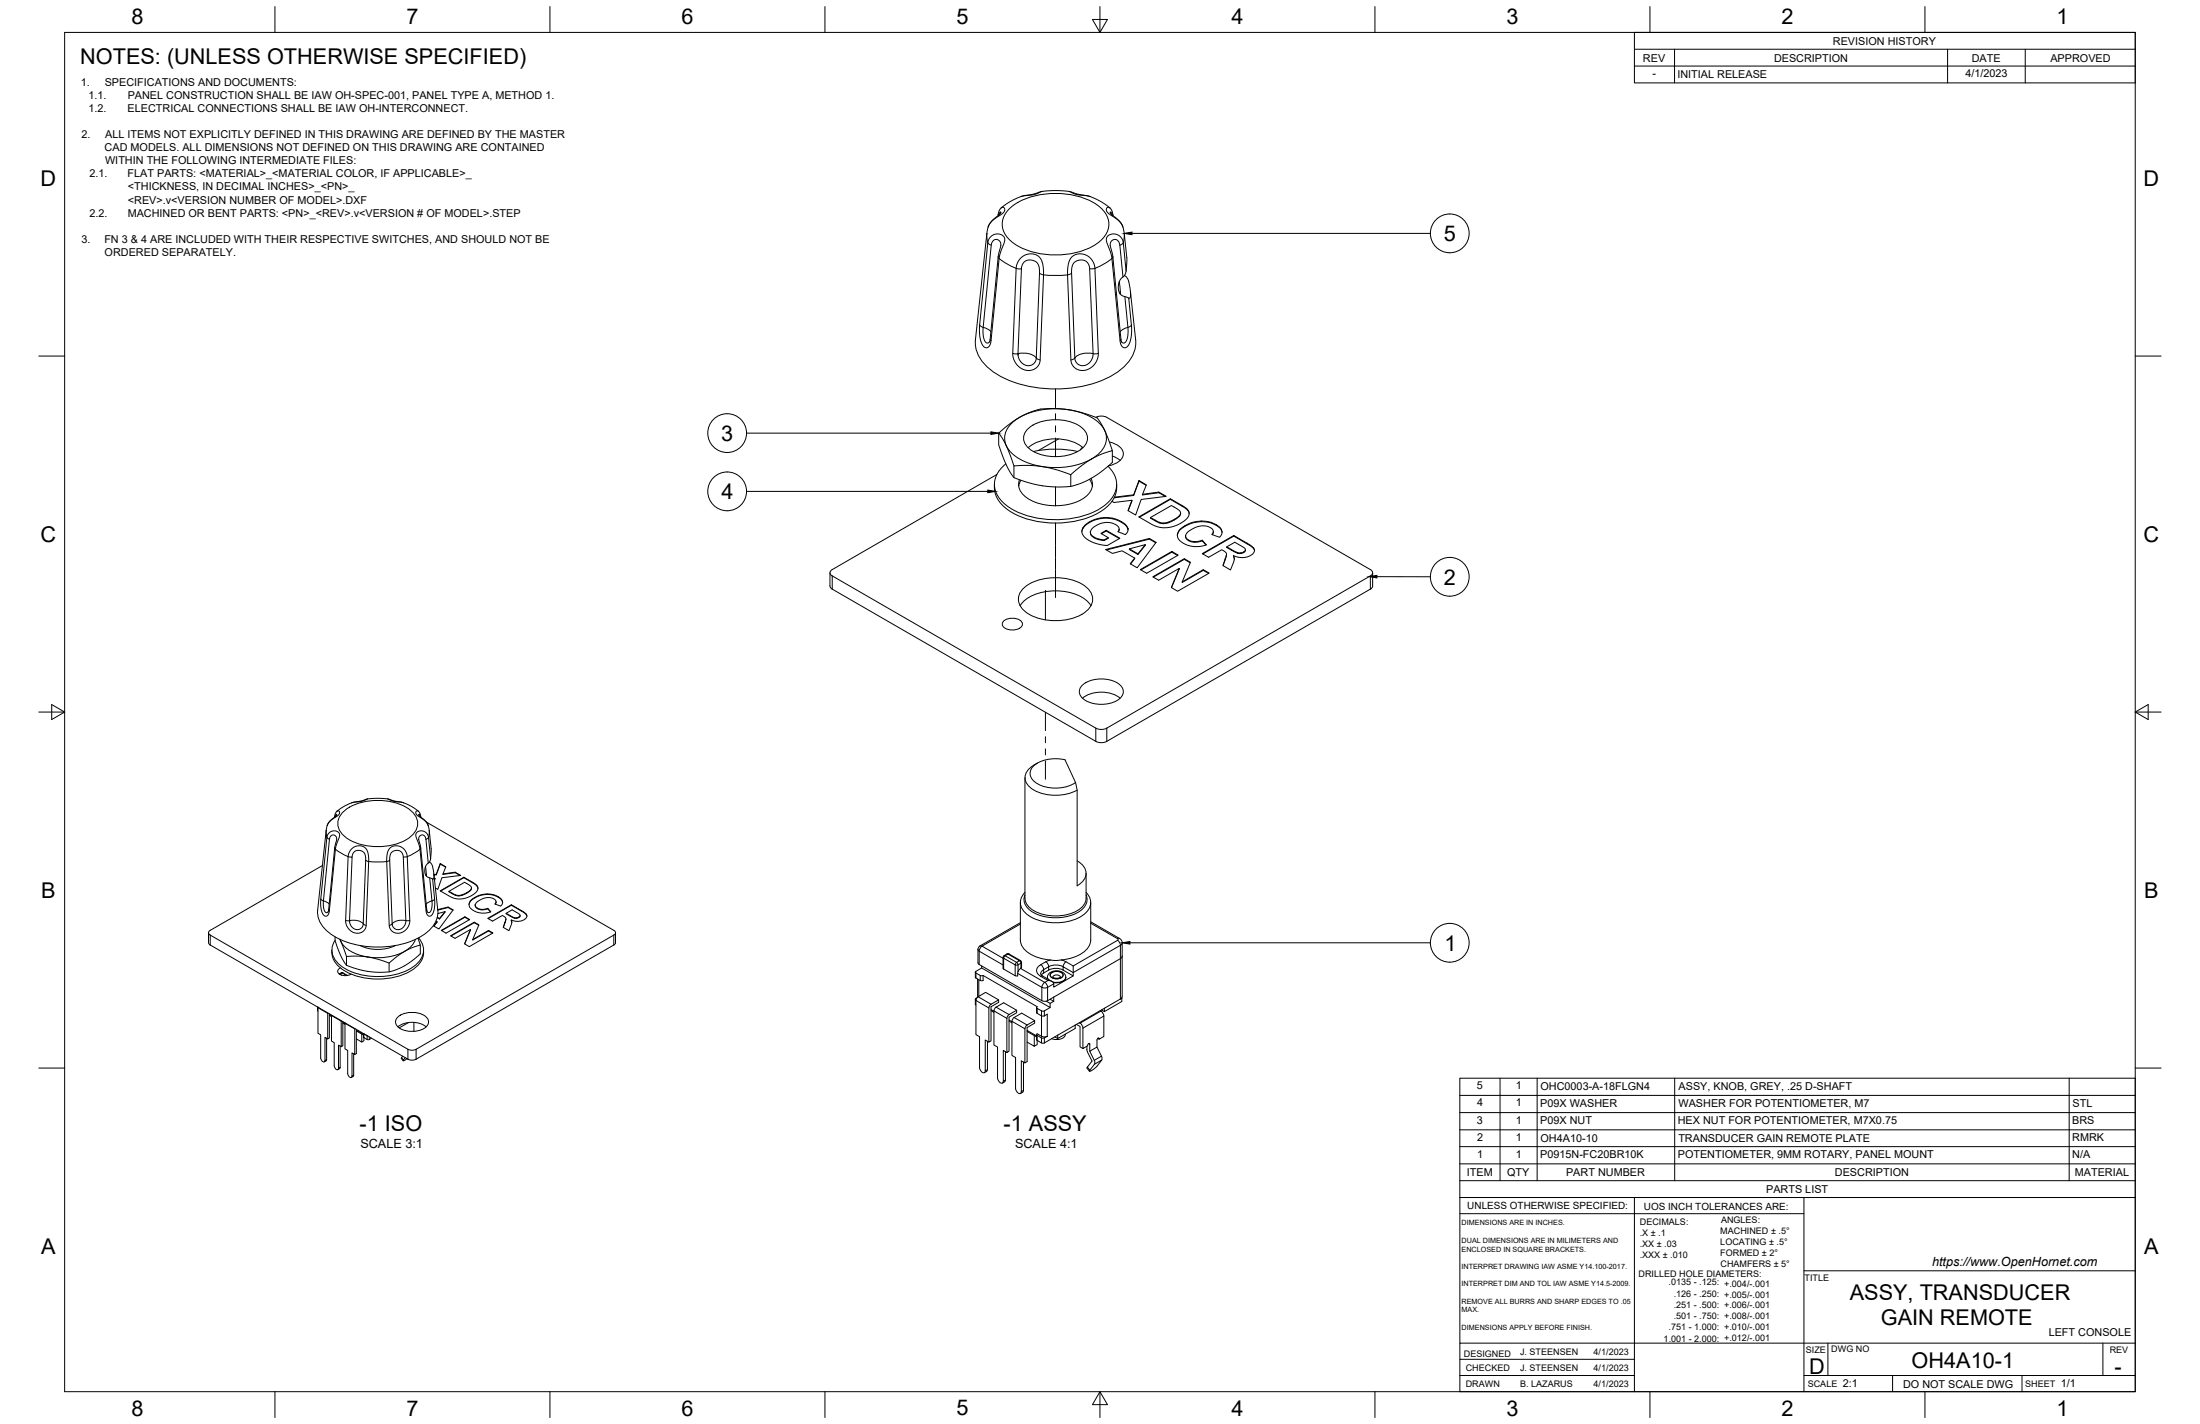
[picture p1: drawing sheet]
<svg xmlns="http://www.w3.org/2000/svg" width="864mm" height="559mm" viewBox="0 0 864 559" stroke-linecap="round" stroke-linejoin="round" font-family="sans-serif">
<!-- layer: Visible -->
<g fill="none" stroke="#000" stroke-width=".39">
<path d="M391.8 84.6l.3-1.6 .7-1.2 2.7-2 2.9-1.7 2.7-1.1 4.6-.8 3-1 5-.4 6.2 .4 9.4 2.5 3.5 1.8 2.9 2.1 .8 1.2 .4 1.8M392.9 96.3l-1.1 4.4-3.1 32.6-.4 .9M392.9 83.5l-4.2 3.9-1.1 2.9-4.7 43M435.8 83.5l3.8 3.4 .9 1.4 .5 1.4 1.3 11.5v2.9l-.4 3.1-.5 .9-1.9 2-.4 1.3-.1 1.9 .4 1.4 .7 1 3.3 1.4 .4-.7v-1.1l-.6-4.2-.6-1.8-1.2-1.2M435.8 96.3l1 4.3 3.2 32.6 .3 1M439.4 110.5l.3 4.8M439.8 114.3v1.1M443.7 114.3l2.1 19M382.9 133.3a13.8 13.8 0 0 0 7 12.6 47.2 47.2 0 0 0 33.8 5.9 32.2 32.2 0 0 0 19.5-10l1.9-3.5a10.8 10.8 0 0 0 .7-5M392 170l3 4.9M392 170v4.6l2.6 6.9 2.1 4.2a4.7 4.7 0 0 0 3.9 2.7l6.6 1.9 5.7 .7 7-.1 3.1-.8 3-1.2 3.5-1.9 3.7-2.6 3.4-2.9v-4.6M395 174.9l3 7.9 5.8-.2 5.4 .5"/>
<path d="M395 174.9a17.3 17.3 0 0 0 12.6 7.9l1.6 .3M400.2 163.8l2.9-1.5 3.3-1.2 2-.6 3-.2 7.8 .4 7.8 1.9a7.1 7.1 0 0 1 5.9 4.7l.8 1.7M400.2 163.8l-3.9 2.6-4.3 3.6M400.2 163.8a30.7 30.7 0 0 1 29.9 1l2.5 2.4 1.1 1.8M400.2 163.8a9.2 9.2 0 0 0-5.5 10.1l.3 1M403.4 168.4a18.1 18.1 0 0 1 21.9 0 4.9 4.9 0 0 1-.9 7.9 18.9 18.9 0 0 1-20.1 0 4.9 4.9 0 0 1-.9-7.9zM403.6 175.7a18.3 18.3 0 0 1 21.5 0M405.7 177.2a40.6 40.6 0 0 1 17.3 0M415.5 172.2l-7.9 4.6M424.9 175.5l-.8 1M430.2 163.8l1.8-.5 2.5 .5 103.4 59.7M433.7 169a7.8 7.8 0 0 1-3 9.5l-2.2 1.6"/>
<path d="M433.7 169l2.9 7.9-3.9 1.2-4.2 2M435.5 173.5a6 6 0 0 1 5.5 4.7 5.6 5.6 0 0 1-4.8 4.3l-1.1 .3M436.7 179l3 1.7M390.3 190.1v1.3M391.3 186.2l-64.6 37.3a1.31 1.31 0 0 0-.9 1.3 1.31 1.31 0 0 0 .9 1.2l103.5 59.7 1.8 .5 2.5-.5 103.4-59.7M394.8 182a9.3 9.3 0 0 0-2.9 13 23.3 23.3 0 0 0 15.9 8.4 35.3 35.3 0 0 0 26.1-5.3 9.4 9.4 0 0 0 1-15.1M398 182.8v4.6M400.8 188.5l-.9 2.2M420.3 186.3v4.6M427.7 188.1l1.1 2.6M428.3 187.7a5.9 5.9 0 0 1-2.9 7.8 22.1 22.1 0 0 1-22.5-.3 5.9 5.9 0 0 1-2.7-7M428.5 180.1a30.9 30.9 0 0 1-19.3 3"/>
<path d="M428.5 180.1l-3.5 2.3-3.3 2.7a1.88 1.88 0 0 1-2.9 .6l-4.6-1.5-5-1.1M436.5 196.7l.8 .5 7-.9-1.4 4.1M438.3 190.1a11.6 11.6 0 0 1-7 11.1 37 37 0 0 1-35.3-.9 11.2 11.2 0 0 1-5.6-8.9M445 194.2l-7.5 .9M447.1 188.8v-.2l2.9 1.7-1.5 3.7M447.1 188.6l-2.1 5.8M449.9 190.5l-2.8-1.7-2.1 5.6-7.7 .9M454.9 193.1l-6.4 .9v.2l6.4-.8 2.5 1.4M454.9 193.4v-.3l2.9 1.7-9.8 1.2-2.2 6.1-3-1.7 1.5-4.1M459.4 195.7l-12.3 7.1 6.4 3.6 2.7 .7 2.3-.1 3.7-1 3.3-2.1 .9-1.1 .4-1.2-.7-1.7v.2M459.4 196v-.3l4.9 2.8 1.8 1.4M425.1 207.1l-.4 1.7 .9 1.9 1.9 1.4 3.1 1.3 4.1 .7 4.9-2.9-5.4-3.1v.3"/>
<path d="M427.7 204.8l-1.7 1.2-.9 1.3M429.5 210.8l-1.1-.9-.4-1.2 .4 1.4 2.4 1.5 2.7 .5 1.5-.9v-.2l-1.5 1.1M429.5 211v-.2l1.9 .7M431.4 211.8v-.3l2.1 .4M431.9 203.3l-2.8 .8-1.4 .7v.2M432.4 209.4l1.8-1 5.2 2.9M434.2 208.1l-2 1.2 2.8 1.7M436.6 203.6v-.3l1 .3 2.5 1.1M436.6 203.3l-2.9-.2-1.8 .2v.2M439.3 207.6l-.3 1.1M440.1 204.9v-.2l1.6 1.1 1.1 1.5M442.8 207.6v-.3l-.2 1.4-.9 1.1-2.9-1.2a1.63 1.63 0 0 0-.8-2.7l-2.3-.8-3.3 .2-3.2 1.6-1.2 1.8"/>
<path d="M442.8 208l-.9-1.8-2.1-1.5-3.2-1.1-2.5-.3-3.9 .6-2.5 1.1-2 1.5-1 2.1M443.3 215.4l6.3-1.7-2.9 3.9-3.4-2zM443.3 215.4l3.4 1.9M449.6 213.7l-2.9 3.9M451.2 211.6v-.3l2.6 1.5-7.4 10-2.7-1.6 1.7-2.2M451.2 211.3l-17.2 4.3 2.7 1.6 3.8-1 4.9 2.8-1.6 2.3M451.6 203.1l8.2-4.7 1.9 1.1a2.05 2.05 0 0 1 1.6 2.5l-.9 1.1-1.7 1.1-3.5 1.3-2.3-.4-3.3-1.8v-.2l3.5 1.9M453.7 213l-2.5-1.4-16.9 4.2M455.1 205.2v-.2l1.5 .3M458.5 204.9l-1.9 .4v.2M460 216.4l-12.4 7.1 2.5 1.5 12.4-7.2-2.5-1.4v.3M461 203.8l-2.5 1.1v.3"/>
<path d="M462.3 218l-2.3-1.3-12.2 6.9M463 202.4l-2 1.6M463.4 201.3l-.4 1.3M464.9 219.2l-12.4 7.2 2.3 1.3 8.1-4.6-3 7.5M464.9 219.5v-.3l2.4 1.4-3.2 7.7M465.1 206.3l-2.1 1.6a3.3 3.3 0 0 0 1.5 5.3l1.9 .8 2.3 .5 2.6-.1 2.3-.6-1.7-1.8v.2M466.6 211.9l-1-.9-.2-.9 .1 1.1 .5 .6 1.5 .8 1.4 .2M466.6 212.2v-.3l1.7 .6a4.7 4.7 0 0 0 3.6-.3l1.5 1.7M466.8 201.7a3.9 3.9 0 0 0-2.8-3.1l-4.6-2.6-12.1 7M471.5 204.7v-.3l2.7 .3 3.2 1.2M471.5 204.4l-3.9 .7-2.5 1.2v.2M471.9 212l-3 .6"/>
<path d="M476.3 208.5l-.5 1.3M477.4 206.1v-.2l.9 .6 1.1 1.2a2.44 2.44 0 0 1-.7 3.1l-3-1.1a1.52 1.52 0 0 0 .6-1.5 1.52 1.52 0 0 0-1.2-1.1l-2.3-.7-2.6 .2-3.7 1.9-1.1 1.6M479.7 209l-.5-1.4-1.8-1.5-2.5-1-3.4-.4-3.7 .6-2.7 1.2-2.1 1.7-.8 1.8M481.5 217.6l-1.4 4.3 2.9 1.8 1-2.5a3.3 3.3 0 0 0 .2-3.1l.3 1.4M481.6 214.6l3.1-1.8 3.3 1.9 .8 .9a2.17 2.17 0 0 1-3 1.5l-4.2-2.3v-.2l1.8 1M483.4 215.9v-.3l2.4 1.3M484.3 210.1l-12.3 7.2 2.4 1.4 5.2-3 1.2 .8a1.81 1.81 0 0 1 .3 2.7l-1 2.8M484.3 210.4v-.3l6.2 3.6 1.6 1.3M487 217l-1.2-.1v.2M488.2 216.6l-1.2 .4v.2M488.9 215.8l-.7 1M492.1 215.3v-.3a1.95 1.95 0 0 1-1.2 3l-1.3 .5-1.8 .3-1.9-.2-1.7-.5"/>
<path d="M492.4 216l-.3-.7-1.3-1.1-6.5-3.8-12.1 7M325.8 224.8v5.1l.2 .7 .7 .6 103.4 59.7M400.5 237.7a15.3 15.3 0 0 1 12.4-5.8 18.2 18.2 0 0 1 14.8 5l.5 .8M401.8 230.8a21.4 21.4 0 0 1 20.4-2.8 9.1 9.1 0 0 1 6.7 6.6 7.6 7.6 0 0 1-5.4 7.1 22.5 22.5 0 0 1-20.7-1.4 5.8 5.8 0 0 1-1-9.5zM462.9 223.1l-3.1 7.5 2.5 1.4 12.4-7.1-2.4-1.3v.2M467.2 220.9l-2.3-1.4-12.2 7M472.3 223.6l-8.2 4.7v.3l8.2-4.8 2.1 1.2M537.9 231.2l-103.4 59.7M537.9 223.5a1.32 1.32 0 0 1 .9 1.3 1.32 1.32 0 0 1-.9 1.2M538.8 224.8v5.1l-.2 .7-.7 .6M394 243.7a5.5 5.5 0 0 1 7.2 .5 1.95 1.95 0 0 1-1.6 2.6 4.9 4.9 0 0 1-6.2-1.6zM424.6 269.2a12.2 12.2 0 0 1 15.5 0 3.6 3.6 0 0 1-1.7 5.7 12.7 12.7 0 0 1-13.8-1.3 3.2 3.2 0 0 1 0-4.4z"/>
<path d="M424.9 274a12.6 12.6 0 0 1 14.8 0M407.3 299.4l-1.5 .8M430.2 290.9l2.5 .5 1.8-.5M132.2 319.8l-3 2.7-1.1 2.6-3.4 32.1a10.8 10.8 0 0 0 5.7 9.7 36.2 36.2 0 0 0 35.8 0 10.8 10.8 0 0 0 5.7-9.7M164.4 319.8l3.1 2.9 .8 2.2 1 8.3-.2 3.6-.5 1.5-1.6 1.7-.3 1.9 .2 1.1 .7 1 2.4 1 .4-1.4-.5-3.3-.6-1.3-.7-.7M402.3 305.2l.1 47.3a6.9 6.9 0 0 0 5.1 5.7 17.4 17.4 0 0 0 17.4-2.4 4.8 4.8 0 0 0 1.4-3.3v-9.8M405.5 300.9a14 14 0 0 1 12.6-2.8l4.1 9a15 15 0 0 1-16.2-.4 3.8 3.8 0 0 1-.5-5.8zM405.9 300.2a5.1 5.1 0 0 0-2.7 7.6 14.8 14.8 0 0 0 13.3 4.2l4-.9 2.3-1M422.2 307.1l.6 2.9v37.6a5.1 5.1 0 0 0 2.7-7.5l-2.7-2.3M126.6 339.7l-44.4 25.7a.94 .94 0 0 0 .3 1.5l77.6 44.8 1.6 .4 1.7-.4M131.4 320.7l.2-1.4 .7-1 2-1.4 2.6-1.4 7.4-2 3.2-.2 4.8 .2 6.9 1.8 3 1.6 2.1 1.5 .6 .9 .3 1.4M132.2 329.4l-.8 3.3-2.6 25.2"/>
<path d="M164.4 329.4l.7 3 2.7 25.5M167.4 322.6l73.9 42.8a.94 .94 0 0 1-.3 1.5l-77.7 44.9M172.8 339.1l2.2 1-1.1 2.8M172.8 338.9l-1.5 4.4M167 340l.2 3.6M167.3 342.9v.8M170.3 342.9l1.6 14.3M170.5 344.7h.3l-.2 .7M170.8 344.7l-.2 .5M171.3 343.1l-1 .1M171.6 359.9l.9 .5M171.8 357.1l4.1-1 1.9 1.1"/>
<path d="M171.9 358.5l2.8-.8-2.2 2.9-.9-.5M174.7 357.7l-2.2 2.9M174.9 340.3l-2.1-1.2-1.5 4.2-.9 .1M175.9 356.1l2 1-5.6 7.5-2-1.2 1.3-1.7M175.9 355.9l-4.1 1.1M176.2 349.8l6.2-3.6 1.6 1a1.57 1.57 0 0 1 1.1 1.6 1.57 1.57 0 0 1-1.4 1.4l-2.3 1.1-1.4 .3-1.6-.4-2.2-1.4 2.6 1.4M178.7 342.3l-4.8 .8 4.8-.6 1.9 1.1M178.7 342.5l2.1 1-7.3 .9-1.6 4.6-1-.5M178.8 351.4h1.2M181.4 351.2l-1.4 .4M182.1 344.2l-9.3 5.4 4.5 2.5 2.6 .7 3.7-.6 3-1.8a1.98 1.98 0 0 0 .5-3.1v.2M182.1 344.4l5 2.9"/>
<path d="M182.5 359.8l-9.3 5.3 1.9 1.1 9.3-5.4-1.9-.9M183.3 350.3l-1.9 1M184.7 349.2l-1.4 1.3M185.1 348.4l-.4 1M186.4 352.2l-1.9 1.5a2.43 2.43 0 0 0 1.4 3.6l1.5 .7 1.7 .3 3.6-.5-1.2-1.2M187.4 356.4l-.7-.6-.2-.8 .1 .8 .5 .6 2.1 .6M187.4 356.6l1.8 .4 2.3-.4 1.1 1.3M187.6 348.7l-.2-.8-.9-.8-4.4-2.7-9.1 5.3M191.2 351h2.1l2.3 .9M191.2 350.8l-3 .5-1.8 1.1M191.5 356.4l-2.3 .5M194.7 353.8l-.3 1"/>
<path d="M195.6 352.1l.9 .4 .6 .9a1.86 1.86 0 0 1-.5 2.2l-2.3-.8 .4-.8-.3-.8-1.1-.7-1.2-.3-2.8 .6-1.8 1-1 1.2M197.3 354.2l-.5-1.1-1.5-1.2-2-.7-2.5-.2-2.7 .5-1.7 .9-1.6 1.1-.7 1.5M198.7 358.4l2.3-1.4 2.9 1.8 .3 .7-.9 .7-1.2 .1-3.4-1.9 1.4 .8M200.1 359.4l1.7 .7M200.7 355l-9.2 5.4 1.8 1.1 3.9-2.3 1 .7a1.61 1.61 0 0 1 0 2.3l-.6 1.7M200.7 355.2l4.2 2.3 1.7 1.2M203.6 359.9l-.8 .5M204.2 359.3l-.6 .8M206.6 358.9l.2 .4-.2 .9-1.7 1.1-2.3 .2-1.9-.5M206.8 359.5l-1.1-1.3-5-3-9.1 5.3M400.5 354.2v14.7M402.4 350.2a5.4 5.4 0 0 0 .8 8.7 20.7 20.7 0 0 0 22.3 0 5.4 5.4 0 0 0 .8-8.7"/>
<path d="M402.4 351.2a5.7 5.7 0 0 0 3.8 7.2 18.9 18.9 0 0 0 18.2-1.2 4.9 4.9 0 0 0 1.9-6M428.2 354.2v14.7M81.9 366v3.9l.6 .9 77.6 44.8 1.6 .4 1.7-.4M130.3 372.8v1M131.5 367.6v1.5l1 3 2.7 5.6a3.5 3.5 0 0 0 3.1 1.9l5.1 1.4 4 .5 5.3-.1 1.7-.5 4.8-2.2 5.8-4.4v-3.4M133.4 368.6l.4 .8M133.5 368.6l.3 .8M133.6 379.8a1.5 1.5 0 0 0-1 1.8 1.5 1.5 0 0 0 1.7 1.1l1.6 .1 1.9-.5M133.8 369.4l1.8 4.8a1.02 1.02 0 0 0 .5 1 1.02 1.02 0 0 0 1.1 .1l3.4-.1 3.8 .4M133.8 369.4a13.4 13.4 0 0 0 10.6 6.1M136 375.3v3.5M141.4 371.1a16.4 16.4 0 0 0 13.8 0"/>
<path d="M152.7 377.9v3.5M158.9 373.3l-5.1 3.7a1.42 1.42 0 0 1-2.2 .5l-3.5-1.1-3.7-.8M158.9 373.3a23.2 23.2 0 0 1-14.5 2.2M163.1 368.6a8.5 8.5 0 0 1-4.2 4.7M164.1 368.2l.7 1.9a.66 .66 0 0 1 0 .9 .66 .66 0 0 1-.8 .1l-5.1 2.2M164.3 368a7 7 0 0 1-1.6 11.1 27 27 0 0 1-28.8 0 7 7 0 0 1-2.3-10.1M166.3 372.8a8.3 8.3 0 0 1-4.7 8 27.3 27.3 0 0 1-27.8-.9 8 8 0 0 1-3.5-6.1M171.1 361.4l.5 .5-1.2 1.5M184.2 360.9l-1.7-1-9.1 5.3M184.7 364.7l-2.3 5.7 1.8 1.1 9.3-5.4-1.7-.8M186.2 361.9l-9.3 5.3 1.7 1 6.1-3.5-2.3 5.7M186.2 362.1l1.8 .8-2.4 5.8"/>
<path d="M187.9 363.1l-1.7-1-9.1 5.2M191.8 365.1l-6.2 3.8 6.2-3.6 1.5 .9M198.6 360.6l-1.1 3.3 2.3 1.3 .6-1.7a2.64 2.64 0 0 0 .3-2.5l.2 1.1M202.8 360.2l-1 .1M241.6 366v3.9l-.6 .9-77.7 44.8M385.4 379.1v.8l26.8 15.5v-1.7l-1.5-.8M385.4 379.9l-2.3 1.3-.2 .3 .2 .3M393.7 379.9l.1-4.5 1.5-1h.8l4.5 2.6 .4 .7-.1 2.1-1.3 1.5-.1 1.6h-1M393.8 379.9l4.7 3M400.5 368.8a7.9 7.9 0 0 0 6.1 6.7l2.7 .8 4.5 .6a22.4 22.4 0 0 0 11.5-3.2l1.6-1.5a5.3 5.3 0 0 0 1.3-3.4M400.5 362.1l-16.1 9.4-.5 1.1 .1 5.5 25 14.6M421.3 379.1v3.9l-7.7 4.4v-1.3l-.3-.7-1.9-.6"/>
<path d="M428.2 361.7l11.4 6.6 .7 .9 .2 21.8-.2 .6M124.7 395.2l.1 1.6M124.7 395.2l.1 .1M124.8 395.3h.1M124.8 395.3v10.2l1.1 .6v9.1a1.18 1.18 0 0 0 1.6 1.3l.1-9.4 1 .6M128.7 397.5l-.1 10.2 .7-.4v-9.5M129.3 398.4l.8 .5M130.1 398.5v10l1.1 .7v9a1.18 1.18 0 0 0 1.6 1.3l.1-9.4 1 .6M130.2 398.3l-.1 .2M133.2 382.2l1.2-.5 2 1.1M156.4 398.9a9.3 9.3 0 0 1 11.2 .6 2.96 2.96 0 0 1-2.1 4.5 9.4 9.4 0 0 1-9.7-1.4 2.48 2.48 0 0 1 .6-3.7zM382.9 392.1v2l.2 .3"/>
<path d="M382.9 381.5v2.1l1.9 1.2M383.1 392.6v13.4l1.4 .8v12.1a1.76 1.76 0 0 0 2.1 1.9l.2-.6v-12.1l1.4 .8M383.1 381.8l2 1.1 .8-.1M383.1 392.4v.1M383.5 391.6l-.6 .3 .2 .5M383.8 384.2v7.1M384.8 384.7h1.1M385.9 384.8v-2l21.2 12.3M388.2 395.5l.6-1.2 3.2-1.9v.9l-3 1.8v13.4l-.8 .4v-13.4M389 396.6l1.2 .7M392 392.4l-5.1-3-3.2 1.9-.6 1.3M395.8 398.4l3.3-2v1l-3 1.7v13.4l-.9 .5v-13.4z"/>
<path d="M398.1 399.3l2.9-1.7 5.1 2.9M398.1 399.3l-.9 1.5v13.4l1.5 .8v12.1a1.76 1.76 0 0 0 2 1.9l.2-.6v-12.1l1.4 .8v-13.4l.9-1.5M399.1 396.4l-5.1-2.9-3 1.7-.8 1.1v13.8l1.4 .8v12.1a1.76 1.76 0 0 0 2 1.9l.2-.6v-12.1l1.4 .8M406.9 395.4l.1 2.1 1.8 1.2 1.2-.1M407.1 395l-.2 .4 .2 .3 2 1.1 .9-.1M408.5 382.1l.5 .7 4 2.3M408.8 382.6l.9-.8a7.1 7.1 0 0 1 7-1.4l4.6 2.6M409 392.7l.9 .2 1.3-.2M411.1 398l-1.1 .7M411.2 392.7l2.4-1.4v1.6M411.3 384.2l-.1-1.1 .5-1 1.3-.8 1.3-.3 1.5 .1 1.3 .4 .9 .8 .4 .9a2 2 0 0 1-2.1 2.3l-2.8 .1M412.2 392.1l1.4 .8-1.4 .8"/>
<path d="M412.2 395.4l-2.2 1.3M413.3 383.4l1.2 .5 1.8-.5M431.9 396.6l.9 .8 .5 1.3v8l-1.8 1.1-.2-.5-.5 .3-.2 3.3M432.4 396.3l1.1 .7M440.3 391.6l.1 .1M440.3 391.6l-.5 .4 .6-.3M440.4 391.7v1.3l-6.9 4v-1.3l-11.4 6.6v1.3l-6.9 3.9v-1.3l-5.2 3.1M128.2 407.4v8.4M128.2 415.7l-.1 .5-.8 .5M133.5 410.5v8.3l-.1 .4-.8 .6M134 400.5l-.1 10.2 .7-.3v-9.5M134.6 401.5l.8 .5"/>
<path d="M135.4 401.4v10.2l1.1 .6v9.1a1.18 1.18 0 0 0 1.6 1.3l.1-9.4 1.1 .6v-10.2M138.8 413.6v8.3l-.1 .4-.8 .5M139.9 404v9.4l-.6 .4M139.9 404.6l2.8 1.6M142 405.8v3.1l-2.1-1.2M142.9 407.2v1.2l-.9 .5M142.9 407.2l1.5 .8 1.5-.6M144.4 406.5l-1.7-.9 .2 1.6M156.2 403a9.5 9.5 0 0 1 11.1 0M157.7 415l-.2 .3 .7 1M158.1 414.5l-.5 .5M159.1 415l-.7 1"/>
<path d="M159.8 415.4l-1.5 .9 .1-.4M162.5 401.2v3.5M387.6 408.6v11.1l-.1 .6-1.1 .6M394.7 412.7v11.1l-.3 .7M396.1 400.7l1.1 .6M401.8 416.8v11.1l-.4 .7M403.2 402.2l2.9-1.7v1l-2.9 1.7v13.4l-.9 .5M403.2 404.8l3.7 2.1M406 406.4v4.2l-2.8-1.7M406.9 406v1.9l.2 .4M407.1 408.3v1.6l-1.1 .7M407.1 408.3l2 1.1 .9-.1"/>
<path d="M410 407.3h-1.2l-1.8-1.1 .1-.5a4.2 4.2 0 0 0 3.1 1.2l.9-.3-1.1 .7M414.1 406.9l1.1 .6M418.2 405.8a3.4 3.4 0 0 1-4.8 2l-.6-.2M422.6 402l1.4 .8v8l1.1 .7M423.7 401.3l.9 .8 .4 .9 .1 8.5 1.8-1.1 .2-.7 .5-.3 .2 3.1M426.7 410.6l.2 2.2 1.8 3.6-2 2.6 1 1.4M427.8 420l1.8-2.4 .2-.6-2-4.5 2.8-1.6 1.8 3.6 .2 1.2-2.5 3.2-1.6 1.2-.8 .3 .1-.4M430.9 407.5l.6 .3M394.4 424.5l-.9 .5M401.4 428.6l-.8 .5"/>
</g>
<!-- layer: Visible Narrow -->
<g fill="none" stroke="#000" stroke-width=".39">
<path d="M409.1 75.1l-3 1.2-5.3 .8M419.6 75.1l3 1.2 5.3 .8M387.4 91.6l.4 3.7M387.7 95.2l1.4 1M387.8 95.3l-3.3 33.8 .5 4.9 1 1.9 1.1 .6 1.2-.6 .7-1.9 3.2-32.5-.4-.8M387.8 95.3l.7-1.9 1.5-1.3 2-.3 2 1 .4 .9-.1 1.1-1.7 4.6-.4 2.1M391.8 84.2l.1 .3M392.9 96.3l-.4-1.6-1.2-.7-1.2 .2-.9 1.4-3.3 32.9M392.9 83.5l-.1-.3-.3 .1-.4 1.1M393 81.6l.5-.3 .7 .3 .2 .5-.2 .9-.8 .9-3.9 2.8-1.6 2.3M395.8 82.4a26.6 26.6 0 0 1 20.3-6.5 25.4 25.4 0 0 1 16.8 6.5 8 8 0 0 1-1.1 12.2 30.3 30.3 0 0 1-24.5 4.8 18.8 18.8 0 0 1-13-8 7.7 7.7 0 0 1 1.5-9zM435.7 81.6l-.8-.3-.5 .3-.1 .7 .3 .8 4.6 3.6 1.6 2.3"/>
<path d="M435.8 83.5l.1-.3 .2 .1 .5 1.1M436.9 84.2l-.1 .3M439.6 96.2l-.6-1.5-.7-.6-.7-.2-1.3 .7-.5 1.7M439.6 96.2l1.2 12.5M440.9 95.3l-.8-2.1-1.7-1.2-2.2-.1-1.5 .9-.4 .9 .1 1.1 1.6 4.4 .5 2.3M440.9 95.3l1.1 11.1M441 95.2l-1.4 1M441.3 91.6l-.4 3.7M392.2 101.5l2.7 1.8 4 2M398.9 105.3l-1.3 34.4 .5 1.6 1.3 2 1.5 1.3 1.9 .7 1.5 .1 1.6-.5 1.5-1.1 .8-1.6 1.4-34.3M398.9 105.3l2.1 .2-1.4 33.3-2-.1M398.9 105.3l.7-2.5 1.7-2.1 2.1-1 2.7 .1 1.7 .8 1 1.6 .7 2.4 .1 3.3"/>
<path d="M401 105.5l.4-1.8 .9-1.1 1.2-.5h1.6l1.4 .6 .9 .8 .6 1.7 .1 1.9M408.1 107.1l1.5 .8M408.1 107.1l-1.3 33.6-.5 1.5-.9 .8a4 4 0 0 1-5.8-3.7M409.6 107.9l4.7 .2 4.8-.2M420.7 107.1l-1.6 .8M429.8 105.3l1.3 34.1-.5 2-1 1.6-1.6 1.5-2.1 .8h-2l-1.7-.7-1.2-1.2-.6-1.6-1.3-33.9M429.8 105.3l-.7-2.5-1.7-2.1-2.1-1h-2.4l-2.1 1-1 1.5-.6 2.2-.1 3.5M429.8 105.3l-2.1 .1M436.5 101.5l3.2 32.4 .6 1.9 1.1 .7 1-.4 .8-1 1-4v-3l-1.1-11.1M436.5 101.5l-2.7 1.8-4 2M436.9 100.7l-.4 .8M441.6 116.4l1.2 12.1"/>
<path d="M384.6 127.5l1.3 1M385.9 128.5v2.7l.5 2.3 1 1.1 .9-.4M386 128.5l1.7 .6 1.3 1M388.7 133.1l.3 .7M399.8 138.7l-.2 .6M399.8 138.7a7.7 7.7 0 0 1 7.7 2.3l.8 .2M429.1 138.8l-1.4-33.6-.3-1.4-.8-1-1.1-.6-1.6-.2-1.5 .5-1 .8-.6 1.3-.2 1.7 1.3 34.2M429.1 138.8l-.2 1.4-.8 1.6-1.3 1.2-1.2 .4a3.1 3.1 0 0 1-3.7-2.9M429.1 138.8a7.7 7.7 0 0 0-7.2 1.7M431.2 138.7l-2.1 .1M440 133l-.3 .7M442.8 128.5v2.9l-.5 2.1-.9 1.1h-.5l-.6-.4"/>
<path d="M442.8 128.5l-1.8 .6-1.3 1M444.2 127.5l-1.4 1M421.9 140.5l-1.5 .7M464 198.4v.2M453.5 204.2v.2M480.9 219.4v.2M489.5 213.2v.2M326.7 226v5.2M537.9 226v5.2M430.1 285.7v5.2M434.5 285.7v5.2M132.2 319.8l-.1-.2-.2 .1-.3 .7"/>
<path d="M132.3 318.3l.5-.1 .5 .3-.2 1.1-3.3 2.4-1.4 2M134.9 318.4a23.2 23.2 0 0 1 21.8-2.9 9.5 9.5 0 0 1 7.3 7.7 8.5 8.5 0 0 1-5.9 7 24.3 24.3 0 0 1-22.1-1.4 6.3 6.3 0 0 1-1.1-10.4zM144.3 313.5l-2.3 .9-3.9 .6M152.2 313.5l2.3 .9 3.9 .6M164.2 318.4l-.4-.2-.4 .1v1.1l3.4 2.7 1.3 1.9M164.4 319.8l.2-.2 .3 .8M128.1 325.8l.2 2.8M128.3 328.6l1 .7M131.4 332.7l.3 .6-2.4 24.2-.5 1.4a1.45 1.45 0 0 1-1.6 .4 1.45 1.45 0 0 1-.9-1.5l-.4-2.6v-2.4M131.4 320.3v.3M132.2 329.4l-.3-1.1-1-.7-1.1 .5-.5 1.2-2.4 25.3 .2 2.2 .4 .9 .6 .5 .7-.3M136.7 336.2l-1 25.7 .7 1.9 .9 1.2 1.4 .9 1.5 .3a3.3 3.3 0 0 0 3.5-3.1l1-25"/>
<path d="M136.7 336.2l1.5 .1-1 25-1.5-.1M136.7 336.2l.5-1.9 1.4-1.6 1.9-.8 1.7 .2 1.1 .5 .8 1.2 .6 2.3v2M136.7 336.2l-2.7-1.4-2.3-1.5 1.6-5.2-.3-1.4-1.7-.7-1.9 .6-.8 1-.3 1-2.4 24.2M138.2 336.3l.8-1.9 1.4-.7 2.1 .5 .7 .8 .3 1.1-.9 26.8-.9 1.4-1 .5h-.9l-1.7-1-.9-2.1M143.5 337.5l1.2 .6M144.7 338.1h7.1M153 337.5l-1.2 .6M153 332.9l1.8-1 2.4 .3 1.7 1.4 1 2.3 .9 26-.5 1.7-1.1 1.4-1.5 .9-1.6 .3a3.3 3.3 0 0 1-3.3-3.1l-1-25.9 .3-2.6zM164.9 333.3l2.4 24.2 .4 1.4a1.45 1.45 0 0 0 1.6 .4 1.45 1.45 0 0 0 .9-1.5l.5-4-.9-8.9M164.9 333.3l-1.7 1.2a8.5 8.5 0 0 1-4.9 1.8M165.2 320.3l-.1 .3M165.2 332.7l-.3 .6"/>
<path d="M167.2 329.3l-.5-1.2-1.1-.5-1 .7-.2 1.1M167.2 329.3l.9 9.4M168.2 328.6l-.6-1.5-1.4-.9h-1.7l-1.1 .7-.2 1.2 1.7 5.2M168.2 328.6l.8 8.4M168.2 328.6l-1 .7M168.5 325.8l-.3 2.8M125.9 352.8l3.4 2M129 357l.3 .5M167.5 357l-.2 .5M168.7 344.5l.9 10.8-.7 2.5-.5 .4-.6-.3M170.6 352.8l-3.3 2M177.6 350.6v.2"/>
<path d="M185.5 346.2v.2M204.7 357.3v.2M82.5 366.9v3.9M137.3 361.2l-.1 .5M137.3 361.2a5.7 5.7 0 0 1 5.7 1.7l.7 .2M137.3 361.3l-.1 .4M154 362.6l-1.2 .5M159.3 361.3l-1-25.4-.4-1.1-.6-.7-1.9-.4-1.8 .9-.6 2.2 .9 25.8M159.3 361.3l-.7 2.2-1.8 1.2-1.1 .1-.8-.4-.7-.9-.3-.9M159.3 361.3a5.8 5.8 0 0 0-5.4 1.3M160.9 361.2l-1.6 .1M198.2 362v.2"/>
<path d="M240.9 366.9v3.9M383.9 372.6l.5 .6M384.4 373.3v5.2M384.4 373.3l9.3 5.4M384.7 371.2l.8 .1-.9 1-.2 .9M393.8 375.7l.2 .3M394 376l4.5 2.6M394 376v4.3M394.2 375l.4 .1M394.5 375.1l1.2-.7 4.5 2.6-1.1 .7M394.5 375.1l4.6 2.6M394.6 375.1l-.6 .9"/>
<path d="M395.3 374.4h.8M398.5 378.6v4.3M399.1 377.7l.5 .9h-1.1M399.1 377.7l-.6 .9M400.5 362.6l-15 8.7 8.2 4.7M400.6 377h-.4l.6 1 .2-.4M400.8 379.9v-1.9l-1.2 .6v2.7M408.5 378.5l.7 .7 .5 1.3M410.5 377.4l-2.6 1.6-.9 1.2 .1 1.5 1.4 1.4M410.5 377.4l.7 .6 .5 1.4a6.2 6.2 0 0 1 5.6 0M412.3 376.7l-1.8 .7M416.6 376.7l1.9 .7"/>
<path d="M418.5 377.4l-.7 .6-.5 1.4M428.2 362.3l10.5 6 .2 .3-.2 .4M438.7 369l-17.4 10.1-2.9-1.7M438.7 369l.7 .6 .4 1.4M439.5 368.3h-.8M439.8 371l-18.5 10.7-4-2.3v1.3M439.8 371v21l-6.3 3.7M440.5 375.2l-.7 1-26.2 15.1M440.5 370l-.7 1M124.8 395.3l3.8 2.3M129.3 398.1l.8 .5M130.1 398.5l3.8 2.2"/>
<path d="M133.2 382.2l.1 .1M134 381.7h.6M134.1 382.7l-.7-.4 .9-.5 1.8 1M383.1 392.4l5.1 3.1M383.1 381.8v2M383.9 391.1l5.1 3M384.2 384.4v6.6M384.8 382.8v2M389 396.2l1.2 .7M390.2 396.7l5 2.9M391 395.2l5.1 2.9M398.1 399.3l5.1 2.9"/>
<path d="M399.5 382l9.5 5.5v5.2M400.6 380l9.5 5.5M407.1 395.7v2M408.5 383.1l2.9 1.7-1.3 .7M408.8 396.7v10M409.3 383l-.8 .1M409.7 380.5l1.9-1.1v1.3M409.7 380.5v1.3M409.7 380.5l-.7 .6-.5 1M409.8 385.8l.3-.3 .4 .3 .7 1.6-.8 .3-1.4-.3zM410 396.7v2M411.1 398v8.7"/>
<path d="M411.2 383.4l.2 .9M412.5 381.9a3.2 3.2 0 0 1 4.9 .7 3 3 0 0 1-5.2 0zM412.6 381.9a3.1 3.1 0 0 1 4.7 .7 2.89 2.89 0 0 1-5 0zM413.3 383.4a1.76 1.76 0 0 1 3 0M413.6 386.1l-2.4 1.4v5.2M418.4 383.4a3.9 3.9 0 0 1-5.1 1.9M432.2 396.8l-8.2 4.7M433.3 398.7l-8.2 4.8M128.2 415.8l-.6 .3M133.5 418.8l-.6 .4M134.6 401.2l.8 .5M135.4 401.6l3.9 2.2"/>
<path d="M139.9 404.3l2.8 1.6M142.9 405.7v1.5M144.1 406.5v1.4M145 406.9v1M157.6 415l.8 1M160.1 411.8v3.8M160.4 401.3l-3.7 2.1M163.3 411.8v3.8M387.6 419.7l-.8 .5M396.1 400.3l1.1 .6M397.2 400.8l5.1 2.9M403.2 404.4l3.7 2.1"/>
<path d="M407.1 406.3v2M408.8 407.3v2M410 407.3v2M422.1 402.3l-6.9 3.9M426.8 418.7l1 1.3M427.4 409.5l.4 .2M431 407.4l.5 .2M432.4 414.5l-2.8 1.6M432.5 416l-2.9 1.6M138.8 421.9l-.6 .4M394.7 423.8l-.9 .5M401.8 427.9l-.9 .5"/>
</g>
<!-- layer: Tweak Trail -->
<g fill="none" stroke="#000" stroke-width=".39">
<path d="M414.3 152.6v7.4M414.3 162.3v2.4M414.3 167.1v2.4M414.3 171.9v7.3M414.3 191.1v7.4M414.3 205.3v8.6M414.3 214.1v4.6M414.3 218.9v4.5M410.4 231.6v11.6M414.3 223.6v10.9M410.4 279.5v7.2M410.4 289.1v2.4"/>
<path d="M410.4 293.9v2.3M410.4 298.6v7.2"/>
</g>
<!-- layer: Border -->
<g fill="none" stroke="#000" stroke-width=".39">
<path d="M25.4 12.7h812.8v533.4h-812.8zM107.9 2.6v10.1M215.9 2.6v10.1M323.8 2.6v10.1M428.8 7.6h5.9l-2.9 5.1zM431.8 2.6v10.1M539.7 2.6v10.1M647.7 2.6v10.1M755.6 2.6v10.1M15.2 139.7h10.2M838.2 139.7h10.1M15.2 279.4h10.2"/>
<path d="M20.3 276.5l5.1 2.9-5.1 3zM838.2 279.4l5.1-2.9v5.9zM838.2 279.4h10.1M15.2 419.1h10.2M838.2 419.1h10.1M107.9 546.1v10.2M215.9 546.1v10.2M323.8 546.1v10.2M431.8 546.1l2.9 5.1h-5.9zM431.8 546.1v10.2M539.7 546.1v10.2M647.7 546.1v10.2"/>
<path d="M755.6 546.1v10.2"/>
</g>
<!-- layer: Titleblock -->
<path d="M573.1 476.3h135M641.6 469.9v76.2M708.1 469.9v76.2M708.1 498.7h130.1M573.1 527.1v-57.2h265.1v76.2h-265.1v-19h265.1M573.1 539.8h68.5M573.1 533.4h68.5M708.1 539.8h130.1M717.5 527.1v12.7M742.9 539.8v6.3M793.7 539.8v6.3M825.5 527.1v12.7" fill="none" stroke="#000" stroke-width=".39"/>
<!-- layer: Parts Lists -->
<path d="M573 423.1h265.2v46.8h-265.2zM573 436.6h265.2M573 429.9h265.2M588.8 423.1v40.2M603.4 423.1v40.2M657.4 423.1v40.2M812.2 423.1v40.2M573 456.7h265.2M573 450h265.2M573 443.4h265.2M573 463.3h265.2" fill="none" stroke="#000" stroke-width=".39"/>
<!-- layer: Revision Tables -->
<path d="M641.6 12.7h196.6v19.8h-196.6zM641.6 19.3h196.6M657.3 19.3v13.2M764.5 19.3v13.2M795 19.3v13.2M641.6 25.9h196.6" fill="none" stroke="#000" stroke-width=".39"/>
<!-- layer: Balloons -->
<g fill="none" stroke="#000" stroke-width=".39">
<path d="M444.4 91.6h117.1M293.1 170h95.9M293.1 192.8h94.7M540.5 226.3h21M443.5 370h118"/>
<circle cx="569.1" cy="91.6" r="7.6"/>
<circle cx="285.4" cy="170" r="7.6"/>
<circle cx="285.4" cy="192.8" r="7.6"/>
<circle cx="569.1" cy="226.3" r="7.6"/>
<circle cx="569.1" cy="370" r="7.6"/>
</g>
<path d="M441.3 91.6l3.1-.5v1zM389 169.5l3 .5-3 .5zM387.8 192.3l3 .5-3 .5zM537.4 226.3l3.1-.5v1zM440.5 370l3-.5v1z" fill="#000" stroke="#000" stroke-width=".39"/>
<g font-size="8.5">
<text x="51.6" y="9.4">8</text>
<text x="159.5" y="9.4">7</text>
<text x="267.5" y="9.4">6</text>
<text x="375.4" y="9.3">5</text>
<text x="483.4" y="9.4">4</text>
<text x="591.3" y="9.4">3</text>
<text x="699.3" y="9.4">2</text>
<text x="807.2" y="9.4">1</text>
<text x="31.5" y="25">NOTES: (UNLESS OTHERWISE SPECIFIED)</text>
<text x="16" y="72.9">D</text>
<text x="841.4" y="72.9">D</text>
<text x="566.7" y="94.6">5</text>
<text x="283.1" y="173">3</text>
<text x="283.2" y="195.9">4</text>
<text x="16" y="212.6">C</text>
<text x="841.4" y="212.6">C</text>
<text x="566.8" y="229.4">2</text>
<text x="16.2" y="352.3">B</text>
<text x="841.7" y="352.3">B</text>
<text x="567" y="373">1</text>
<text x="141.1" y="443.8">-1 ISO</text>
<text x="394" y="443.8">-1 ASSY</text>
<text x="16.2" y="492">A</text>
<text x="841.7" y="492">A</text>
<text x="726.1" y="510">ASSY, TRANSDUCER</text>
<text x="738.3" y="519.8">GAIN REMOTE</text>
<text x="710.1" y="539.1">D</text>
<text x="750.4" y="536.7">OH4A10-1</text>
<text x="830.1" y="539.1">-</text>
<text x="51.6" y="555.5">8</text>
<text x="159.5" y="555.5">7</text>
<text x="267.5" y="555.5">6</text>
<text x="375.4" y="555.4">5</text>
<text x="483.4" y="555.5">4</text>
<text x="591.3" y="555.5">3</text>
<text x="699.3" y="555.5">2</text>
<text x="807.2" y="555.5">1</text>
</g>
<g font-size="5">
<text x="141.5" y="450.5">SCALE 3:1</text>
<text x="398.4" y="450.5">SCALE 4:1</text>
<text x="758.4" y="496.8">https://www.OpenHornet.com</text>
</g>
<g font-size="4.3">
<text x="719.5" y="17.6">REVISION HISTORY</text>
<text x="644.9" y="24.2">REV</text>
<text x="696.4" y="24.2">DESCRIPTION</text>
<text x="774" y="24.2">DATE</text>
<text x="804.9" y="24.2">APPROVED</text>
<text x="31.7" y="33.7">1.</text>
<text x="41.1" y="33.7">SPECIFICATIONS AND DOCUMENTS:</text>
<text x="648.7" y="30.2">-</text>
<text x="658.5" y="30.6">INITIAL RELEASE</text>
<text x="771.5" y="30.3">4/1/2023</text>
<text x="34.7" y="38.9">1.1.</text>
<text x="50.1" y="38.9">PANEL CONSTRUCTION SHALL BE IAW OH-SPEC-001, PANEL TYPE A, METHOD 1.</text>
<text x="34.7" y="44">1.2.</text>
<text x="50.1" y="44">ELECTRICAL CONNECTIONS SHALL BE IAW OH-INTERCONNECT.</text>
<text x="32" y="54.2">2.</text>
<text x="41.1" y="59.3">CAD MODELS. ALL DIMENSIONS NOT DEFINED ON THIS DRAWING ARE CONTAINED</text>
<text x="41.3" y="54.2">ALL ITEMS NOT EXPLICITLY DEFINED IN THIS DRAWING ARE DEFINED BY THE MASTER</text>
<text x="41.3" y="64.5">WITHIN THE FOLLOWING INTERMEDIATE FILES:</text>
<text x="35.1" y="69.6">2.1.</text>
<text x="50.1" y="69.6">FLAT PARTS: &lt;MATERIAL&gt;_&lt;MATERIAL COLOR, IF APPLICABLE&gt;_</text>
<text x="50.2" y="74.7">&lt;THICKNESS, IN DECIMAL INCHES&gt;_&lt;PN&gt;_</text>
<text x="50.2" y="79.9">&lt;REV&gt;.v&lt;VERSION NUMBER OF MODEL&gt;.DXF</text>
<text x="35.1" y="85">2.2.</text>
<text x="50.1" y="85">MACHINED OR BENT PARTS: &lt;PN&gt;_&lt;REV&gt;.v&lt;VERSION # OF MODEL&gt;.STEP</text>
<text x="32" y="95.2">3.</text>
<text x="41" y="95.2">FN 3 &amp; 4 ARE INCLUDED WITH THEIR RESPECTIVE SWITCHES, AND SHOULD NOT BE</text>
<text x="41.1" y="100.4">ORDERED SEPARATELY.</text>
<text x="579.8" y="427.4">5</text>
<text x="595.1" y="427.4">1</text>
<text x="604.7" y="427.7">OHC0003-A-18FLGN4</text>
<text x="658.9" y="427.7">ASSY, KNOB, GREY, .25 D-SHAFT</text>
<text x="579.8" y="434.2">4</text>
<text x="595.1" y="434.2">1</text>
<text x="604.6" y="434.5">P09X WASHER</text>
<text x="658.9" y="434.5">WASHER FOR POTENTIOMETER, M7</text>
<text x="813.6" y="434.5">STL</text>
<text x="579.8" y="440.9">3</text>
<text x="595.1" y="440.9">1</text>
<text x="604.6" y="441.2">P09X NUT</text>
<text x="658.6" y="441.2">HEX NUT FOR POTENTIOMETER, M7X0.75</text>
<text x="813.5" y="441.2">BRS</text>
<text x="579.8" y="447.7">2</text>
<text x="595.1" y="447.7">1</text>
<text x="604.7" y="448">OH4A10-10</text>
<text x="658.8" y="448">TRANSDUCER GAIN REMOTE PLATE</text>
<text x="813.4" y="447.9">RMRK</text>
<text x="579.9" y="454.3">1</text>
<text x="595.1" y="454.3">1</text>
<text x="604.6" y="454.6">P0915N-FC20BR10K</text>
<text x="658.6" y="454.6">POTENTIOMETER, 9MM ROTARY, PANEL MOUNT</text>
<text x="813.5" y="454.6">N/A</text>
<text x="575.8" y="461.5">ITEM</text>
<text x="591.7" y="461.4">QTY</text>
<text x="614.8" y="461.5">PART NUMBER</text>
<text x="720.3" y="461.5">DESCRIPTION</text>
<text x="814.5" y="461.5">MATERIAL</text>
<text x="693.3" y="468.1">PARTS LIST</text>
<text x="804.2" y="524.4">LEFT CONSOLE</text>
<text x="723.4" y="544.5">2:1</text>
<text x="747" y="544.7">DO NOT SCALE DWG</text>
<text x="809" y="544.5">1/1</text>
</g>
<g font-size="3.9">
<text x="576" y="474.6">UNLESS OTHERWISE SPECIFIED:</text>
<text x="645.3" y="474.7">UOS INCH TOLERANCES ARE:</text>
</g>
<g font-size="3.5">
<text x="643.7" y="485">.X ± .1</text>
<text x="643.7" y="480.8">DECIMALS:</text>
<text x="675.3" y="484.3">MACHINED ± .5°</text>
<text x="675.6" y="480">ANGLES:</text>
<text x="643.7" y="489.3">.XX ± .03</text>
<text x="675.3" y="488.6">LOCATING ± .5°</text>
<text x="643.7" y="493.5">.XXX ± .010</text>
<text x="675.3" y="492.8">FORMED ± 2°</text>
<text x="675.4" y="497.1">CHAMFERS ± 5°</text>
<text x="643.2" y="501.1">DRILLED HOLE DIAMETERS:</text>
<text x="708.4" y="502.7">TITLE</text>
<text x="655" y="504.4">.0135 - .125: +.004/-.001</text>
<text x="657" y="508.8">.126 - .250: +.005/-.001</text>
<text x="657" y="513.2">.251 - .500: +.006/-.001</text>
<text x="657" y="517.7">.501 - .750: +.008/-.001</text>
<text x="653.1" y="526.5">1.001 - 2.000: +.012/-.001</text>
<text x="655" y="522.1">.751 - 1.000: +.010/-.001</text>
<text x="574.6" y="532.3">DESIGNED</text>
<text x="596.7" y="531.6">J. STEENSEN</text>
<text x="625.6" y="531.6">4/1/2023</text>
<text x="708.9" y="530.9">SIZE</text>
<text x="718.9" y="530.5">DWG NO</text>
<text x="828.2" y="530.9">REV</text>
<text x="575.4" y="537.9">CHECKED</text>
<text x="596.7" y="537.9">J. STEENSEN</text>
<text x="625.6" y="537.9">4/1/2023</text>
<text x="575.4" y="544.3">DRAWN</text>
<text x="596.7" y="544.3">B. LAZARUS</text>
<text x="625.6" y="544.3">4/1/2023</text>
<text x="709.6" y="544.2">SCALE</text>
<text x="795" y="544.2">SHEET</text>
</g>
<g font-size="2.8">
<text x="573.7" y="480.9">DIMENSIONS ARE IN INCHES.</text>
<text x="573.7" y="487.7">DUAL DIMENSIONS ARE IN MILIMETERS AND</text>
<text x="573.7" y="491.1">ENCLOSED IN SQUARE BRACKETS.</text>
<text x="573.7" y="497.9">INTERPRET DRAWING IAW ASME Y14.100-2017.</text>
<text x="573.7" y="504.7">INTERPRET DIM AND TOL IAW ASME Y14.5-2009.</text>
<text x="573.7" y="511.6">REMOVE ALL BURRS AND SHARP EDGES TO .05</text>
<text x="573.7" y="514.9">MAX.</text>
<text x="573.7" y="521.8">DIMENSIONS APPLY BEFORE FINISH.</text>
</g>
</svg>
